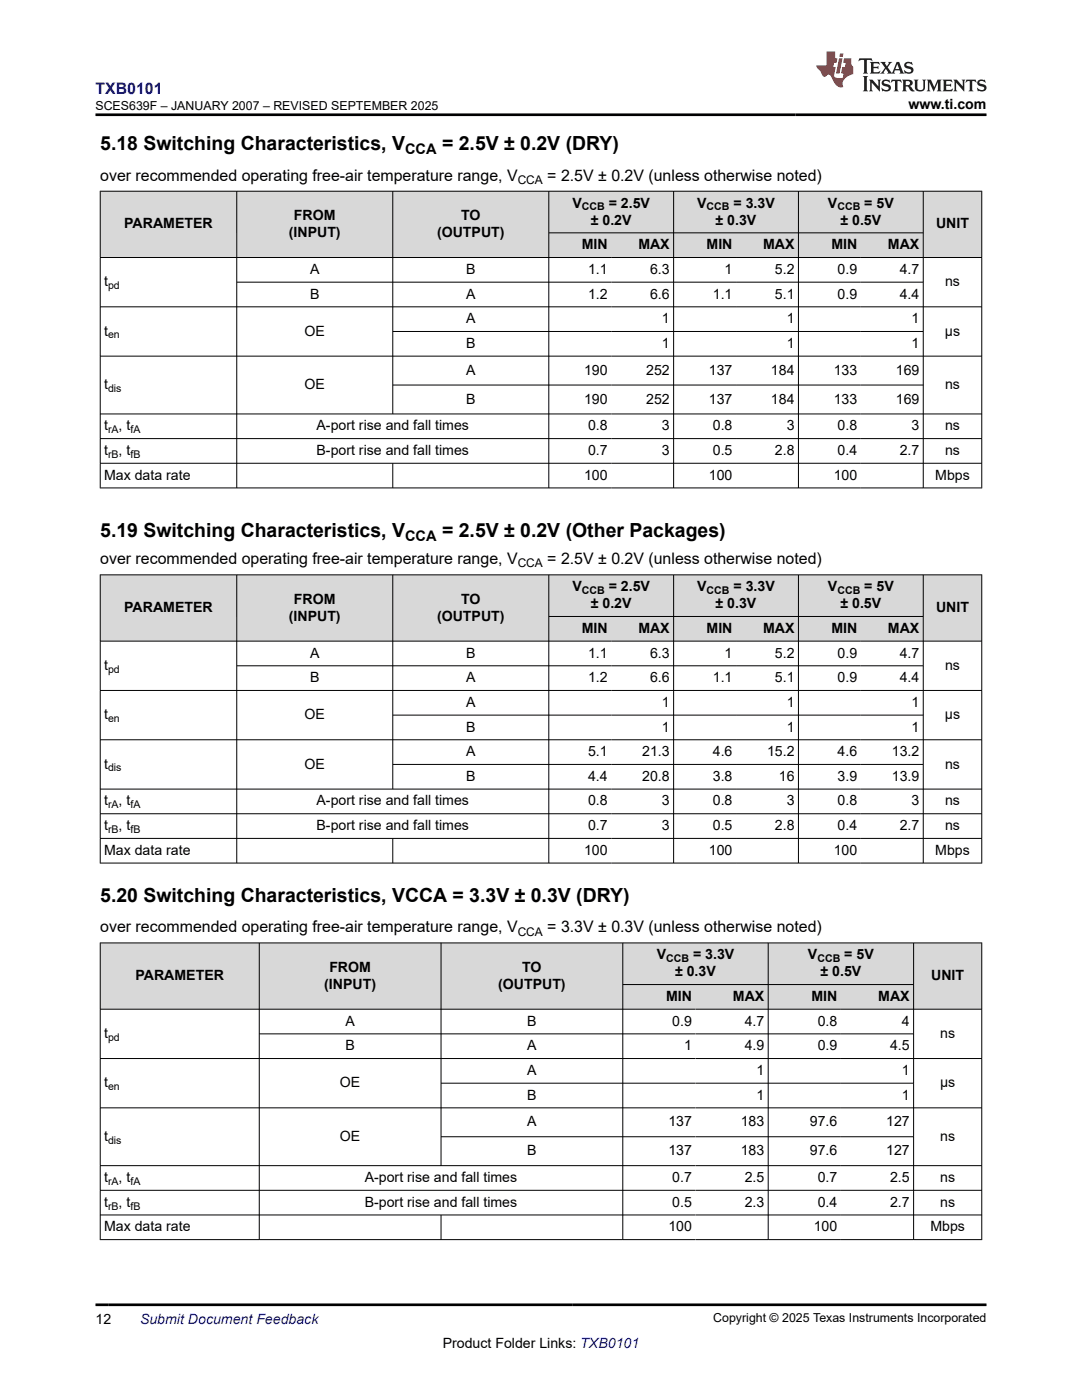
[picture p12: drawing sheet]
<svg xmlns="http://www.w3.org/2000/svg" width="216mm" height="279mm" viewBox="0 0 216 279" stroke-linecap="round" stroke-linejoin="round" font-family="sans-serif">
<g fill="#d8d8d8">
<path d="M20 38.2h175.9v8.3h-175.9z" fill-rule="evenodd"/>
<path d="M20.1 38.2h27.1v13.1h-27.1z" fill-rule="evenodd"/>
<path d="M47.3 38.2h31v13.1h-31z" fill-rule="evenodd"/>
<path d="M78.4 38.2h31v13.1h-31z" fill-rule="evenodd"/>
<path d="M109.6 38.2h24.8v8.2h-24.8z" fill-rule="evenodd"/>
<path d="M134.5 38.2h24.8v8.2h-24.8z" fill-rule="evenodd"/>
<path d="M159.4 38.2h24.8v8.2h-24.8z" fill-rule="evenodd"/>
<path d="M184.3 38.2h11.5v13.1h-11.5z" fill-rule="evenodd"/>
<path d="M109.6 46.5h12.4v4.8h-12.4z" fill-rule="evenodd"/>
<path d="M122 46.5h12.4v4.8h-12.4z" fill-rule="evenodd"/>
<path d="M134.5 46.5h12.4v4.8h-12.4z" fill-rule="evenodd"/>
<path d="M146.9 46.5h12.4v4.8h-12.4z" fill-rule="evenodd"/>
<path d="M159.4 46.5h12.4v4.8h-12.4z" fill-rule="evenodd"/>
<path d="M171.8 46.5h12.4v4.8h-12.4z" fill-rule="evenodd"/>
</g>
<g fill="none" stroke="#000" stroke-width=".2">
<path d="M19.9 38.2h176.1M20 38.1v59.3M47.2 38.1v59.3M78.4 38.1v44.6M109.5 38.1v59.3M134.4 38.1v59.3M159.3 38.1v59.3M184.2 38.1v59.3M195.9 38.1v59.3M19.9 51.4h176.1M47.2 56.3h137.1M109.5 46.5h74.8"/>
<path d="M19.9 61.2h176.1M19.9 71.1h176.1M78.4 66.2h105.9M78.4 76.8h105.9M19.9 82.6h176.1M19.9 87.5h176.1M19.9 92.5h176.1M19.9 97.4h176.1M78.4 92.5v4.9"/>
</g>
<g fill="#d8d8d8">
<path d="M20 114.7h175.9v8.3h-175.9z" fill-rule="evenodd"/>
<path d="M20.1 114.8h27.1v13.1h-27.1z" fill-rule="evenodd"/>
<path d="M47.3 114.8h31v13.1h-31z" fill-rule="evenodd"/>
<path d="M78.4 114.8h31v13.1h-31z" fill-rule="evenodd"/>
<path d="M109.6 114.8h24.8v8.2h-24.8z" fill-rule="evenodd"/>
<path d="M134.5 114.8h24.8v8.2h-24.8z" fill-rule="evenodd"/>
<path d="M159.4 114.8h24.8v8.2h-24.8z" fill-rule="evenodd"/>
<path d="M184.3 114.8h11.5v13.1h-11.5z" fill-rule="evenodd"/>
<path d="M109.6 123.1h12.4v4.8h-12.4z" fill-rule="evenodd"/>
<path d="M122 123.1h12.4v4.8h-12.4z" fill-rule="evenodd"/>
<path d="M134.5 123.1h12.4v4.8h-12.4z" fill-rule="evenodd"/>
<path d="M146.9 123.1h12.4v4.8h-12.4z" fill-rule="evenodd"/>
<path d="M159.4 123.1h12.4v4.8h-12.4z" fill-rule="evenodd"/>
<path d="M171.8 123.1h12.4v4.8h-12.4z" fill-rule="evenodd"/>
</g>
<g fill="none" stroke="#000" stroke-width=".2">
<path d="M19.9 114.7h176.1M20 114.7v57.6M47.2 114.7v57.6M78.4 114.7v42.8M109.5 114.7v57.6M134.4 114.7v57.6M159.3 114.7v57.6M184.2 114.7v57.6M195.9 114.7v57.6M19.9 128h176.1M19.9 137.8h176.1M47.2 132.9h137.1"/>
<path d="M109.5 123h74.8M19.9 147.6h176.1M19.9 157.5h176.1M78.4 142.7h105.9M78.4 152.6h105.9M19.9 162.4h176.1M19.9 167.3h176.1M19.9 172.2h176.1M78.4 167.3v5"/>
</g>
<g fill="#d8d8d8">
<path d="M20 188.2h175.9v8.3h-175.9z" fill-rule="evenodd"/>
<path d="M20.1 188.2h31.6v13.1h-31.6z" fill-rule="evenodd"/>
<path d="M51.8 188.2h36.1v13.1h-36.1z" fill-rule="evenodd"/>
<path d="M88.1 188.2h36.1v13.1h-36.1z" fill-rule="evenodd"/>
<path d="M124.3 188.2h28.9v8.2h-28.9z" fill-rule="evenodd"/>
<path d="M153.3 188.2h28.9v8.2h-28.9z" fill-rule="evenodd"/>
<path d="M182.4 188.2h13.4v13.1h-13.4z" fill-rule="evenodd"/>
<path d="M124.3 196.6h14.5v4.7h-14.5z" fill-rule="evenodd"/>
<path d="M138.8 196.6h14.4v4.7h-14.4z" fill-rule="evenodd"/>
<path d="M153.3 196.6h14.5v4.7h-14.5z" fill-rule="evenodd"/>
<path d="M167.8 196.6h14.4v4.7h-14.4z" fill-rule="evenodd"/>
</g>
<g fill="none" stroke="#000" stroke-width=".2">
<path d="M19.9 188.2h176.1M20 188.1v59.4M51.7 188.1v59.4M88 188.1v44.6M124.3 188.1v59.4M124.3 196.5h58.1M153.3 188.1v59.4M182.3 188.1v59.4M195.9 188.1v59.4M19.9 201.4h176.1M19.9 211.3h176.1M51.7 206.3h130.7"/>
<path d="M88 216.2h94.4M19.9 221.1h176.1M19.9 232.6h176.1M19.9 237.6h176.1M88 226.9h94.4M19.9 242.5h176.1M19.9 247.4h176.1M88 242.5v5"/>
</g>
<path d="M171.5 11.6l-.2 .6 .5-.2h.6v.1v2.2l-.2 .4h1l-.2-.4v-2.2v-.1h.5l.6 .2-.2-.6zM173.6 12.4l.2 .3v1.6l-.2 .4h1.9l.1-.6a1.08 1.08 0 0 1-1.3 .2v-.7h.6l.4 .2v-.7l-.4 .2h-.6v-.5l.2-.2a1 1 0 0 1 1 .3l-.1-.5zM175.7 12.4l.9 1.1-1 1.2h.9l-.2-.2 .5-.8 .4 .8-.2 .2h1.6l-.2-.2 .2-.5h.9l.1 .5-.1 .2h.9l-.2-.4-.8-1.9h-.5l-.9 2.1-.9-1.1 .9-1h-.8l.2 .2-.4 .6-.4-.6 .2-.2zM179 12.8l.4 1h-.7zM180.7 12.5a.65 .65 0 0 0-.2 .7 .65 .65 0 0 0 .6 .5l.6 .1 .1 .3a.79 .79 0 0 1-.7 .4 .79 .79 0 0 1-.7-.5l.1 .7 .2-.1a.93 .93 0 0 0 1.1 0 .93 .93 0 0 0 .4-.9 1.46 1.46 0 0 0-1.2-.6l-.1-.3a1.09 1.09 0 0 1 1.2 .2l-.2-.6-.1 .1-.5-.2zM172.2 15.2l.2 .4v2.2l-.2 .4h1l-.2-.4v-2.2l.2-.4zM173.4 15.9l.2 .4v1.5l-.2 .4h.8l-.3-.4 .1-1.3 1.6 1.8v-2l.2-.4h-.7l.1 .2 .1 1.1-1.2-1.3zM176.2 16a.65 .65 0 0 0-.2 .8 .65 .65 0 0 0 .6 .4l.6 .2 .1 .2a.79 .79 0 0 1-.7 .4 .79 .79 0 0 1-.7-.5l.1 .7 .2-.1a.93 .93 0 0 0 1.1 .1 .93 .93 0 0 0 .4-1 1.46 1.46 0 0 0-1.2-.5l-.1-.4a1.09 1.09 0 0 1 1.2 .2l-.1-.6-.2 .1-.5-.1zM177.9 15.9l-.1 .6a.63 .63 0 0 1 .8-.3v1.6l-.3 .4h1l-.2-.4v-1.6a.66 .66 0 0 1 .8 .3l-.1-.6zM180 15.9l.2 .4v1.5l-.2 .4h1l-.2-.2-.1-.7h.5l.1 .2a.79 .79 0 0 0 1.2 .6l-1-.9a.61 .61 0 0 0 .6-.6 .61 .61 0 0 0-.5-.7zM180.8 16.2h.1a.47 .47 0 0 1 .5 .1 .47 .47 0 0 1 .1 .5l-.1 .1-.7 .1zM182.3 15.9l.2 .2a2.27 2.27 0 0 0 .4 2 1.04 1.04 0 0 0 1.7-.7v-1.3l.2-.2h-.8l.2 .4v1.1a.6 .6 0 0 1-.6 .6 .6 .6 0 0 1-.6-.6v-1.1l.3-.4zM184.9 15.9l.2 .4v1.5l-.2 .4h.8l-.3-.4v-1.4l.9 1.9 .9-1.9v1.4l-.3 .4h1l-.2-.4v-1.5l.2-.4h-.8l-.7 1.5-.6-1.5zM188.1 15.9l.2 .4v1.5l-.2 .4h1.9l.1-.6a1.09 1.09 0 0 1-1.3 .2v-.7h.6l.4 .2v-.6l-.4 .2h-.6v-.6l.2-.1a1.01 1.01 0 0 1 1 .3l-.1-.6zM190.2 15.9l.3 .4v1.5l-.3 .4h.8l-.2-.4v-1.3l1.6 1.8v-2l.2-.4h-.7l.2 .2v1.1l-1.2-1.3zM192.8 15.9l-.1 .6a.63 .63 0 0 1 .8-.3v1.6l-.3 .4h1l-.2-.4v-1.6a.66 .66 0 0 1 .8 .3l-.1-.6zM195.2 16a.65 .65 0 0 0-.2 .8 .65 .65 0 0 0 .6 .4l.6 .2 .2 .2a.79 .79 0 0 1-.7 .4 .79 .79 0 0 1-.7-.5l.1 .7 .2-.1a.93 .93 0 0 0 1 .1 .93 .93 0 0 0 .5-1 1.46 1.46 0 0 0-1.3-.5v-.4a1.09 1.09 0 0 1 1.2 .2l-.2-.6-.2 .1-.5-.1z" fill="#231f20"/>
<path d="M164.9 10.3v2.7h-2l.1 .4 .8 1a.95 .95 0 0 0 1 .9 .59 .59 0 0 1 .5-.4 .59 .59 0 0 1 .5 .3l.4 .8a1.59 1.59 0 0 0 2.1 1.4 1.61 1.61 0 0 1 1-2.3l1-.3-.1-1.5a1.59 1.59 0 0 1-.3-1.7h-1.5l-.2 .9h.6l-.2 .9h-.5l-.2 .9v.3l.4 .1-.1 .9h-.7a.73 .73 0 0 1-1-.7l.3-1.5h-.5l.1-.9h.5l.2-.9h-.5v-1.3zM167.4 11.6l-.6 3.1h.7l.6-3.1zM167.6 10.7l-.1 .6h.7l.1-.6z" fill="#ed1c24"/>
<path d="M19.1 22.9h177.8M19.1 260.4h177.8" fill="none" stroke="#000" stroke-width=".53"/>
<g font-size="3.9">
<text x="20" y="29.9">5.18 Switching Characteristics, V</text>
<text x="88.2" y="29.9">= 2.5V ± 0.2V (DRY)</text>
<text x="20" y="107.2">5.19 Switching Characteristics, V</text>
<text x="88.2" y="107.2">= 2.5V ± 0.2V (Other Packages)</text>
<text x="20" y="179.9">5.20 Switching Characteristics, VCCA = 3.3V ± 0.3V (DRY)</text>
</g>
<text font-size="3.2" fill="#00f" x="19.1" y="18.7">TXB0101</text>
<g font-size="3.2">
<text x="20" y="36.1">over recommended operating free-air temperature range, V</text>
<text x="109.2" y="36.1">= 2.5V ± 0.2V (unless otherwise noted)</text>
<text x="20" y="112.6">over recommended operating free-air temperature range, V</text>
<text x="109.2" y="112.6">= 2.5V ± 0.2V (unless otherwise noted)</text>
<text x="20" y="186.1">over recommended operating free-air temperature range, V</text>
<text x="109.2" y="186.1">= 3.3V ± 0.3V (unless otherwise noted)</text>
</g>
<g font-size="2.9">
<text x="80.8" y="30.7">CCA</text>
<text x="80.8" y="107.9">CCA</text>
</g>
<g font-size="2.8">
<text x="181.3" y="21.8">www.ti.com</text>
<text x="114.2" y="41.4">V</text>
<text x="121.5" y="41.4">= 2.5V</text>
<text x="139.1" y="41.4">V</text>
<text x="146.4" y="41.4">= 3.3V</text>
<text x="165.2" y="41.4">V</text>
<text x="172.5" y="41.4">= 5V</text>
<text x="24.8" y="45.6">PARAMETER</text>
<text x="57.6" y="47.3">(INPUT)</text>
<text x="58.7" y="43.9">FROM</text>
<text x="87.2" y="47.3">(OUTPUT)</text>
<text x="92" y="43.9">TO</text>
<text x="117.9" y="44.8">± 0.2V</text>
<text x="142.8" y="44.8">± 0.3V</text>
<text x="167.7" y="44.8">± 0.5V</text>
<text x="186.8" y="45.6">UNIT</text>
<text x="116.1" y="49.7">MIN</text>
<text x="127.4" y="49.7">MAX</text>
<text x="141" y="49.7">MIN</text>
<text x="152.3" y="49.7">MAX</text>
<text x="165.9" y="49.7">MIN</text>
<text x="177.2" y="49.7">MAX</text>
<text x="20.8" y="57.1">t</text>
<text x="61.9" y="54.7">A</text>
<text x="61.9" y="59.6">B</text>
<text x="93" y="54.7">B</text>
<text x="93" y="59.6">A</text>
<text x="117.3" y="54.7">1.1</text>
<text x="117.3" y="59.6">1.2</text>
<text x="129.7" y="54.7">6.3</text>
<text x="129.7" y="59.6">6.6</text>
<text x="142.2" y="59.6">1.1</text>
<text x="144.6" y="54.7">1</text>
<text x="154.6" y="54.7">5.2</text>
<text x="154.6" y="59.6">5.1</text>
<text x="167.1" y="54.7">0.9</text>
<text x="167.1" y="59.6">0.9</text>
<text x="179.5" y="54.7">4.7</text>
<text x="179.5" y="59.6">4.4</text>
<text x="188.6" y="57.1">ns</text>
<text x="93" y="64.5">A</text>
<text x="132.1" y="64.5">1</text>
<text x="157" y="64.5">1</text>
<text x="181.9" y="64.5">1</text>
<text x="20.8" y="67">t</text>
<text x="60.8" y="67">OE</text>
<text x="93" y="69.4">B</text>
<text x="132.1" y="69.4">1</text>
<text x="157" y="69.4">1</text>
<text x="181.9" y="69.4">1</text>
<text x="188.5" y="67">μs</text>
<text x="20.8" y="77.7">t</text>
<text x="60.8" y="77.7">OE</text>
<text x="93" y="74.8">A</text>
<text x="116.5" y="74.8">190</text>
<text x="128.9" y="74.8">252</text>
<text x="141.5" y="74.8">137</text>
<text x="153.8" y="74.8">184</text>
<text x="166.4" y="74.8">133</text>
<text x="178.7" y="74.8">169</text>
<text x="188.6" y="77.7">ns</text>
<text x="93" y="80.5">B</text>
<text x="116.5" y="80.5">190</text>
<text x="128.9" y="80.5">252</text>
<text x="141.5" y="80.5">137</text>
<text x="153.8" y="80.5">184</text>
<text x="166.4" y="80.5">133</text>
<text x="178.7" y="80.5">169</text>
<text x="20.8" y="85.9">t</text>
<text x="23.7" y="85.9">, t</text>
<text x="63.2" y="85.9">A-port rise and fall times</text>
<text x="117.3" y="85.9">0.8</text>
<text x="132.1" y="85.9">3</text>
<text x="142.2" y="85.9">0.8</text>
<text x="157" y="85.9">3</text>
<text x="167.1" y="85.9">0.8</text>
<text x="181.9" y="85.9">3</text>
<text x="188.6" y="85.9">ns</text>
<text x="20.8" y="90.8">t</text>
<text x="20.8" y="95.7">Max data rate</text>
<text x="23.7" y="90.8">, t</text>
<text x="63.2" y="90.8">B-port rise and fall times</text>
<text x="116.5" y="95.7">100</text>
<text x="117.3" y="90.8">0.7</text>
<text x="132.1" y="90.8">3</text>
<text x="141.5" y="95.7">100</text>
<text x="142.2" y="90.8">0.5</text>
<text x="154.6" y="90.8">2.8</text>
<text x="166.4" y="95.7">100</text>
<text x="167.1" y="90.8">0.4</text>
<text x="179.5" y="90.8">2.7</text>
<text x="186.6" y="95.7">Mbps</text>
<text x="188.6" y="90.8">ns</text>
<text x="114.2" y="118">V</text>
<text x="121.5" y="118">= 2.5V</text>
<text x="139.1" y="118">V</text>
<text x="146.4" y="118">= 3.3V</text>
<text x="165.2" y="118">V</text>
<text x="172.5" y="118">= 5V</text>
<text x="24.8" y="122.2">PARAMETER</text>
<text x="57.6" y="123.8">(INPUT)</text>
<text x="58.7" y="120.5">FROM</text>
<text x="87.2" y="123.8">(OUTPUT)</text>
<text x="92" y="120.5">TO</text>
<text x="117.9" y="121.4">± 0.2V</text>
<text x="142.8" y="121.4">± 0.3V</text>
<text x="167.7" y="121.4">± 0.5V</text>
<text x="186.8" y="122.2">UNIT</text>
<text x="61.9" y="131.2">A</text>
<text x="93" y="131.2">B</text>
<text x="116.1" y="126.3">MIN</text>
<text x="117.3" y="131.2">1.1</text>
<text x="127.4" y="126.3">MAX</text>
<text x="129.7" y="131.2">6.3</text>
<text x="141" y="126.3">MIN</text>
<text x="144.6" y="131.2">1</text>
<text x="152.3" y="126.3">MAX</text>
<text x="154.6" y="131.2">5.2</text>
<text x="165.9" y="126.3">MIN</text>
<text x="167.1" y="131.2">0.9</text>
<text x="177.2" y="126.3">MAX</text>
<text x="179.5" y="131.2">4.7</text>
<text x="20.8" y="133.7">t</text>
<text x="61.9" y="136.1">B</text>
<text x="93" y="136.1">A</text>
<text x="117.3" y="136.1">1.2</text>
<text x="129.7" y="136.1">6.6</text>
<text x="142.2" y="136.1">1.1</text>
<text x="154.6" y="136.1">5.1</text>
<text x="167.1" y="136.1">0.9</text>
<text x="179.5" y="136.1">4.4</text>
<text x="188.6" y="133.7">ns</text>
<text x="20.8" y="143.5">t</text>
<text x="60.8" y="143.5">OE</text>
<text x="93" y="141.1">A</text>
<text x="132.1" y="141.1">1</text>
<text x="157" y="141.1">1</text>
<text x="181.9" y="141.1">1</text>
<text x="188.5" y="143.5">μs</text>
<text x="93" y="146">B</text>
<text x="132.1" y="146">1</text>
<text x="157" y="146">1</text>
<text x="181.9" y="146">1</text>
<text x="20.8" y="153.4">t</text>
<text x="60.8" y="153.4">OE</text>
<text x="93" y="150.9">A</text>
<text x="93" y="155.8">B</text>
<text x="117.3" y="150.9">5.1</text>
<text x="117.3" y="155.8">4.4</text>
<text x="128.2" y="150.9">21.3</text>
<text x="128.2" y="155.8">20.8</text>
<text x="142.2" y="150.9">4.6</text>
<text x="142.2" y="155.8">3.8</text>
<text x="153.1" y="150.9">15.2</text>
<text x="155.4" y="155.8">16</text>
<text x="167.1" y="150.9">4.6</text>
<text x="167.1" y="155.8">3.9</text>
<text x="178" y="150.9">13.2</text>
<text x="178" y="155.8">13.9</text>
<text x="188.6" y="153.4">ns</text>
<text x="20.8" y="160.8">t</text>
<text x="23.7" y="160.8">, t</text>
<text x="63.2" y="160.8">A-port rise and fall times</text>
<text x="117.3" y="160.8">0.8</text>
<text x="132.1" y="160.8">3</text>
<text x="142.2" y="160.8">0.8</text>
<text x="157" y="160.8">3</text>
<text x="167.1" y="160.8">0.8</text>
<text x="181.9" y="160.8">3</text>
<text x="188.6" y="160.8">ns</text>
<text x="20.8" y="165.7">t</text>
<text x="23.7" y="165.7">, t</text>
<text x="63.2" y="165.7">B-port rise and fall times</text>
<text x="117.3" y="165.7">0.7</text>
<text x="132.1" y="165.7">3</text>
<text x="142.2" y="165.7">0.5</text>
<text x="154.6" y="165.7">2.8</text>
<text x="167.1" y="165.7">0.4</text>
<text x="179.5" y="165.7">2.7</text>
<text x="188.6" y="165.7">ns</text>
<text x="20.8" y="170.6">Max data rate</text>
<text x="116.5" y="170.6">100</text>
<text x="141.5" y="170.6">100</text>
<text x="166.4" y="170.6">100</text>
<text x="186.6" y="170.6">Mbps</text>
<text x="131" y="191.5">V</text>
<text x="138.3" y="191.5">= 3.3V</text>
<text x="161.2" y="191.5">V</text>
<text x="168.5" y="191.5">= 5V</text>
<text x="27" y="195.6">PARAMETER</text>
<text x="64.7" y="197.3">(INPUT)</text>
<text x="65.7" y="193.9">FROM</text>
<text x="99.4" y="197.3">(OUTPUT)</text>
<text x="104.2" y="193.9">TO</text>
<text x="134.7" y="194.8">± 0.3V</text>
<text x="163.7" y="194.8">± 0.5V</text>
<text x="185.8" y="195.6">UNIT</text>
<text x="132.9" y="199.8">MIN</text>
<text x="146.2" y="199.8">MAX</text>
<text x="161.9" y="199.8">MIN</text>
<text x="175.3" y="199.8">MAX</text>
<text x="20.8" y="207.1">t</text>
<text x="68.9" y="204.7">A</text>
<text x="68.9" y="209.6">B</text>
<text x="105.2" y="204.7">B</text>
<text x="105.2" y="209.6">A</text>
<text x="134.1" y="204.7">0.9</text>
<text x="136.5" y="209.6">1</text>
<text x="148.6" y="204.7">4.7</text>
<text x="148.6" y="209.6">4.9</text>
<text x="163.2" y="204.7">0.8</text>
<text x="163.2" y="209.6">0.9</text>
<text x="177.6" y="209.6">4.5</text>
<text x="180" y="204.7">4</text>
<text x="187.6" y="207.1">ns</text>
<text x="105.2" y="214.5">A</text>
<text x="150.9" y="214.5">1</text>
<text x="180" y="214.5">1</text>
<text x="20.8" y="217">t</text>
<text x="67.8" y="217">OE</text>
<text x="105.2" y="219.4">B</text>
<text x="150.9" y="219.4">1</text>
<text x="180" y="219.4">1</text>
<text x="187.6" y="217">μs</text>
<text x="20.8" y="227.7">t</text>
<text x="67.8" y="227.7">OE</text>
<text x="105.2" y="224.8">A</text>
<text x="133.4" y="224.8">137</text>
<text x="147.8" y="224.8">183</text>
<text x="161.6" y="224.8">97.6</text>
<text x="176.8" y="224.8">127</text>
<text x="187.6" y="227.7">ns</text>
<text x="105.2" y="230.6">B</text>
<text x="133.4" y="230.6">137</text>
<text x="147.8" y="230.6">183</text>
<text x="161.6" y="230.6">97.6</text>
<text x="176.8" y="230.6">127</text>
<text x="20.8" y="235.9">t</text>
<text x="23.7" y="235.9">, t</text>
<text x="72.8" y="235.9">A-port rise and fall times</text>
<text x="134.1" y="235.9">0.7</text>
<text x="148.6" y="235.9">2.5</text>
<text x="163.2" y="235.9">0.7</text>
<text x="177.6" y="235.9">2.5</text>
<text x="187.6" y="235.9">ns</text>
<text x="20.8" y="240.8">t</text>
<text x="20.8" y="245.7">Max data rate</text>
<text x="23.7" y="240.8">, t</text>
<text x="72.8" y="240.8">B-port rise and fall times</text>
<text x="133.4" y="245.7">100</text>
<text x="134.1" y="240.8">0.5</text>
<text x="148.6" y="240.8">2.3</text>
<text x="162.4" y="245.7">100</text>
<text x="163.2" y="240.8">0.4</text>
<text x="177.6" y="240.8">2.7</text>
<text x="185.6" y="245.7">Mbps</text>
<text x="187.6" y="240.8">ns</text>
<text x="19.1" y="264.2">12</text>
<text x="88.3" y="269">Product Folder Links: TXB0101</text>
</g>
<text font-size="2.8" fill="#00f" x="27.9" y="264.2">Submit Document Feedback</text>
<g font-size="2.5">
<text x="19" y="21.9">SCES639F – JANUARY 2007 – REVISED SEPTEMBER 2025</text>
<text x="142.3" y="263.9">Copyright © 2025 Texas Instruments Incorporated</text>
</g>
<g font-size="2.4">
<text x="103.3" y="36.7">CCA</text>
<text x="103.3" y="113.2">CCA</text>
<text x="103.3" y="186.7">CCA</text>
</g>
<g font-size="2.1">
<text x="116.1" y="42">CCB</text>
<text x="141" y="42">CCB</text>
<text x="167.1" y="42">CCB</text>
<text x="21.6" y="57.7">pd</text>
<text x="21.6" y="67.5">en</text>
<text x="21.6" y="78.2">dis</text>
<text x="21.6" y="86.4">rA</text>
<text x="26" y="86.4">fA</text>
<text x="21.6" y="91.4">rB</text>
<text x="26" y="91.4">fB</text>
<text x="116.1" y="118.6">CCB</text>
<text x="141" y="118.6">CCB</text>
<text x="167.1" y="118.6">CCB</text>
<text x="21.6" y="134.3">pd</text>
<text x="21.6" y="144.1">en</text>
<text x="21.6" y="153.9">dis</text>
<text x="21.6" y="161.3">rA</text>
<text x="26" y="161.3">fA</text>
<text x="21.6" y="166.2">rB</text>
<text x="26" y="166.2">fB</text>
<text x="132.9" y="192">CCB</text>
<text x="163.1" y="192">CCB</text>
<text x="21.6" y="207.7">pd</text>
<text x="21.6" y="217.6">en</text>
<text x="21.6" y="228.2">dis</text>
<text x="21.6" y="236.5">rA</text>
<text x="26" y="236.5">fA</text>
<text x="21.6" y="241.4">rB</text>
<text x="26" y="241.4">fB</text>
</g>
</svg>
